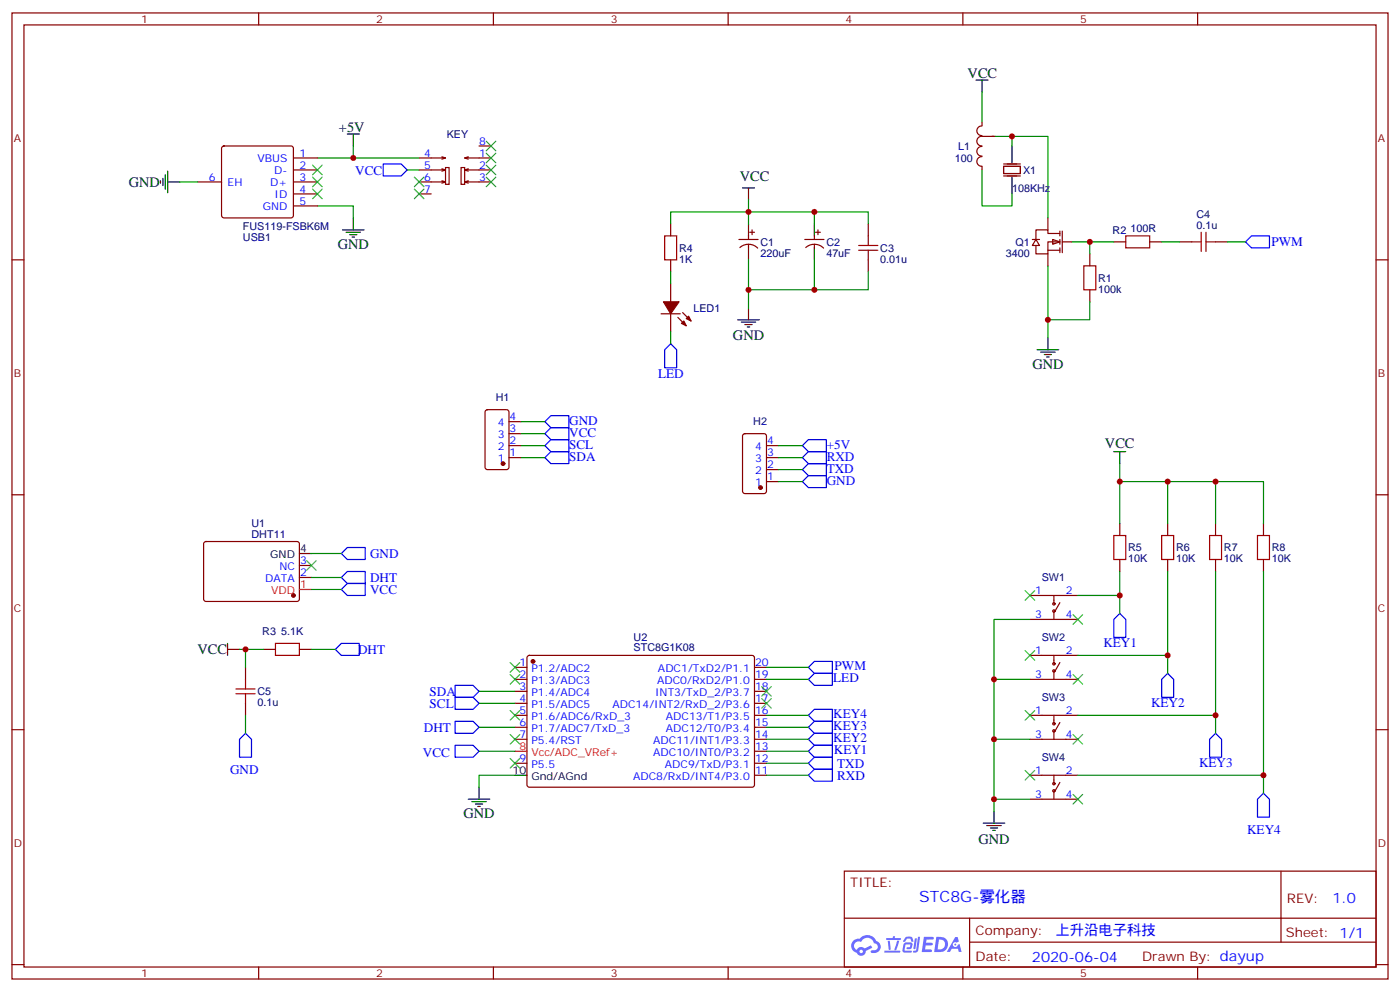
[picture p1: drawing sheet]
<svg xmlns="http://www.w3.org/2000/svg" width="412mm" height="292mm" viewBox="0 0 412 292" stroke-linecap="round" stroke-linejoin="round" font-family="sans-serif">
<g fill="none" stroke="#870000" stroke-width=".35">
<path d="M3.5 3.8h405.4v284.3h-405.4zM7.1 7.3h398.2v277.3h-398.2zM76.2 3.8v3.5M145.3 3.8v3.5M214.5 3.8v3.5M283.6 3.8v3.5M352.8 3.8v3.5M3.5 76.5h3.6M405.3 76.5h3.6M3.5 145.6h3.6M405.3 145.6h3.6M3.5 214.8h3.6"/>
<path d="M405.3 214.8h3.6M248.7 256.4h156.6v28.2h-156.6zM377.3 256.4v20.9M248.7 270.2h156.5M285.6 277.3h119.6M285.6 270.2v14.2M3.5 283.9h3.6M76.2 284.6v3.5M145.3 284.6v3.5M214.5 284.6v3.5M283.6 284.6v3.5M352.8 284.6v3.5"/>
<path d="M405.3 283.9h3.6"/>
</g>
<g fill="#5487ff">
<path d="M272.1 275.7h2.6l.3 .2-.1 .6h-2l-.1 1h1.6l.4 .4-.4 .4h-1.7l-.2 1.1 1.8 .1 .3 .3-.2 .4h-2.9z"/>
<path d="M281.4 275.8h.7l.4 1.3-.7 .3a.74 .74 0 0 0-1.1 .3 .74 .74 0 0 0 .5 1.1 .74 .74 0 0 0 .9-.7l.5-.3 .7 2.4h-.9l-.2-1h-1.9l-.5 1h-.9z"/>
<path d="M269.5 276.2h.6l-.4 2.9a.31 .31 0 0 1-.3 .3 .31 .31 0 0 1-.3-.3z"/>
<path d="M270.4 275.7h.6l-.5 4a.89 .89 0 0 1-.7 .7 .89 .89 0 0 1-.9-.3l1-.5z"/>
<path d="M266.8 275.9l.6-.2 1.2 .1 .5 1.3-.6 .1-.4-.9-1 .1a.95 .95 0 0 1-1 .8l-.1-.2z"/>
<path d="M266.4 277.6l1.8-.2a1.04 1.04 0 0 1 .6 1.1 1.04 1.04 0 0 1-.8 .9h-.7a.29 .29 0 0 1-.3-.4 .29 .29 0 0 1 .3-.2h.7l.2-.8h-1.4l-.4 1.8h1.9a.29 .29 0 0 1 .3 .3 .29 .29 0 0 1-.3 .3h-2l-.4-.3 .2-2.1z"/>
<path d="M260.5 279.8h4.4a.3 .3 0 0 1 .3 .3 .3 .3 0 0 1-.3 .3h-4.3z"/>
<path d="M264.3 276.9h.6l-.5 1.6a1.02 1.02 0 0 1-.7 1.2l-.2-.3z"/>
<path d="M261.5 276.9h.6l.3 2.4-.3 .3-.3-.2z"/>
<path d="M261.1 276.1h1.9l.2-.5h.5l-.1 .5h1.5a.29 .29 0 0 1 .3 .3 .29 .29 0 0 1-.3 .3h-3.9z"/>
<path d="M275.8 275.7l-.6 4.5h1.4a2.27 2.27 0 0 0 2.7-2.3 2.27 2.27 0 0 0-2.7-2.2zM276.6 276.5a1.5 1.5 0 0 1 1.8 1.6 1.5 1.5 0 0 1-1.9 1.3h-.3z"/>
<path d="M251.4 276.9a2.09 2.09 0 0 0 1 3.5 1.37 1.37 0 0 0 1.5 .9 1.37 1.37 0 0 0 1.1-1.4l2-1-.5-.7-1.8 1a1.4 1.4 0 0 0-2.3 .4 1.32 1.32 0 0 1-.6-1.9 1.32 1.32 0 0 1 1.9-.4 2.02 2.02 0 0 1 2-1.3 2.02 2.02 0 0 1 1.8 1.6 1.09 1.09 0 0 1 1.1 1.4 1.09 1.09 0 0 1-1.6 .7 .41 .41 0 0 0-.5 .3 .41 .41 0 0 0 .4 .5 1.89 1.89 0 0 0 2.4-1.2 1.89 1.89 0 0 0-1.2-2.4 2.98 2.98 0 0 0-5-.6l-1 .1zM253.2 280a.52 .52 0 0 1 1 0 .52 .52 0 0 1-1 0z"/>
<circle cx="281.4" cy="278" r=".28"/>
</g>
<path d="M289.3 37.1a1.41 1.41 0 0 0-1.6 1.4 1.41 1.41 0 0 0 1.6 1.4M289.3 35.9v1.1M289.3 43.1a1.41 1.41 0 0 0-1.6 1.4 1.41 1.41 0 0 0 1.6 1.4M289.3 46.1a1.41 1.41 0 0 0-1.6 1.4 1.41 1.41 0 0 0 1.6 1.4M289.3 49v1M293.2 40.1h-3.9a1.41 1.41 0 0 0-1.6 1.4 1.41 1.41 0 0 0 1.6 1.4" fill="none" stroke="#870000" stroke-width=".35"/>
<path d="M287.5 23.6h3.5M289.3 23.6v3.5" fill="none" stroke="#000" stroke-width=".35"/>
<path d="M310.1 70.5l2.1 .7-2.1 .7z" fill="#fff" stroke="#870000" stroke-width=".35"/>
<g fill="none" stroke="#870000" stroke-width=".35">
<path d="M58.2 53.6h7.1M65.5 43.2l.5-.2h19.7l.5 .2 .2 .5v19.7l-.2 .5-.5 .2h-19.7l-.5-.2-.2-.5v-19.7zM86.4 53.6h7.1M86.4 57.1h7.1M86.4 50h7.1M86.4 46.5h7.1M123.5 57.1h3.5M130.2 53.2l1 .4h-7.7M130.2 49.7l1 .3h-7.7M130.2 46.1l1 .4h-7.7M131.2 49.3h1.1v5h-1.1zM131.2 53.6l-1 .3"/>
<path d="M131.2 50l-1 .4M131.2 46.5l-1 .3M135.8 49.3h1.1v5h-1.1zM136.9 53.6l1 .3M136.9 50l1 .4M136.9 46.5l1 .3M137.9 53.2l-1 .4h7.7M137.9 49.7l-1 .3h7.7M137.9 46.1l-1 .4h7.7M141.1 43h3.5M295.6 49h5v2.1h-5zM295.6 51.8h5"/>
<path d="M295.6 48.3h5M86.4 60.6h7.1M197.6 65.9v3.5M197.6 76.5v3.5M217.7 70.5h5.6M217.9 72.9a3.8 3.8 0 0 1 5.3 .1M220.5 69.4v1.1M220.5 71.9v1.1M220.8 68.4h1.4M221.5 67.7v1.4M237.1 70.5h5.6M237.4 72.9a3.8 3.8 0 0 1 5.2 .1"/>
<path d="M239.9 69.4v1.1M239.9 71.9v1.1M240.2 68.4h1.5M240.9 67.7v1.4M255.8 65.9v3.5M255.8 76.5v3.5M304.1 70.5h2.1M305.2 70.5l1 1.7h-2.1zM308.7 73.7h3.5M308.7 64.1v3.6M308.7 74.7v3.5M312.2 68.7h-3.5v-1h-3.5v2.8"/>
<path d="M312.2 71.2h-3.5v3.5h-3.5v-2.5M312.2 68v1.4M312.2 70.5v1.4M312.2 73v1.4M312.9 68v6.4M312.9 71.2h2.8M321 74.7v3.5M328.1 71.2h3.5M338.7 71.2h3.5M347.5 71.2h3.5M358.1 71.2h3.5M194.7 92.4h5.7"/>
<path d="M197.6 83.5v5.3M197.6 92.4v5.2M199.7 93.4l2.4 2.5M201.1 92l2.5 2.5M321 85.3v3.5M143.1 120.8l.5-.2h5.6l.7 .4v16.5l-.4 .7h-5.9l-.7-.4v-16.5zM149.9 134.7h3.6M149.9 131.2h3.6M149.9 127.6h3.6M149.9 124.1h3.6M219 127.8l.4-.2h5.7l.6 .5 .1 16.5-.5 .6-5.9 .1-.6-.5-.1-16.5zM225.8 134.7h3.5"/>
<path d="M225.8 131.2h3.5M225.8 138.2h3.5M60.2 159.6l.5-.2h27.1l.4 .7-.1 16.5-.6 .4h-27.1l-.4-.7v-16.2zM225.8 141.7h3.5M329.8 154.1v3.5M344 154.1v3.5M358.1 154.1v3.5M372.2 154.1v3.5M88.2 170h3.5M88.2 166.4h3.5M303.4 175.3h14.1M310.4 175.3v2.4"/>
<path d="M310.4 179.8v2.5M312.2 177.4l-1.4 2.4M329.8 164.7v3.5M344 164.7v3.5M358.1 164.7v3.5M372.2 164.7v3.5M72.3 196.4v3.6M77.6 191.1h3.5M88.2 191.1h3.5M151.7 196.4h3.5M151.7 200h3.5M155.5 193.1l.4-.2 65.9 .1 .4 .6v37.7l-.7 .4-65.8-.1-.5-.6v-37.4z"/>
<path d="M222.2 196.4h3.6M222.2 200h3.6M303.4 200h14.1M303.4 182.3h14.1M303.4 192.9h14.1M310.4 192.9v2.5M310.4 197.5v2.5M312.2 195l-1.4 2.5M72.3 207v3.5M151.7 203.5h3.5M151.7 207h3.5M151.7 210.5h3.5"/>
<path d="M151.7 214.1h3.5M151.7 217.6h3.5M222.2 203.5h3.6M222.2 207h3.6M222.2 210.5h3.6M222.2 214.1h3.6M222.2 217.6h3.6M303.4 210.5h14.1M303.4 217.6h14.1M310.4 210.5v2.5M310.4 215.1v2.5M312.2 212.7l-1.4 2.4"/>
<path d="M151.7 224.6h3.5M222.2 224.6h3.6M222.2 228.2h3.6M222.2 221.1h3.6M303.4 228.2h14.1M303.4 235.2h14.1M310.4 228.2v2.4M310.4 232.8v2.4M312.2 230.3l-1.4 2.5"/>
<circle cx="310.4" cy="177.7" r=".35"/>
<circle cx="310.4" cy="179.8" r=".35"/>
<circle cx="310.4" cy="197.5" r=".35"/>
<circle cx="310.4" cy="195.4" r=".35"/>
<circle cx="310.4" cy="215.1" r=".35"/>
<circle cx="310.4" cy="213" r=".35"/>
<circle cx="310.4" cy="232.8" r=".35"/>
<circle cx="310.4" cy="230.6" r=".35"/>
</g>
<g fill="none" stroke="#000" stroke-width=".35">
<path d="M102.3 39.4h3.5M104.1 39.4v3.6M47.3 53.2v.7M48 52.5v2.1M48.7 51.4v4.3M49.4 53.6h3.5M49.4 50.4v6.3M218.7 55.3h3.5M220.5 55.3v3.5M298.1 43v4.9M298.1 52.1v5M100.9 67.7h6.3"/>
<path d="M102 68.4h4.2M103 69.1h2.1M103.7 69.8h.7M104.1 64.1v3.6M220.5 65.9v3.5M220.5 73v3.5M239.9 65.9v3.5M239.9 73v3.5M217.3 94.1h6.4M218.4 94.8h4.2M219.4 95.5h2.1M220.1 96.2h.7"/>
<path d="M220.5 90.6v3.5M308.7 99.4v3.5M305.5 102.9h6.4M306.6 103.6h4.2M307.6 104.4h2.1M308.3 105.1h.7M328.1 132.9h3.5M329.8 132.9v3.6M88.2 162.9h3.5M67 191.1h3.6M67 189.4v3.5M137.9 235.2h6.4"/>
<path d="M139 235.9h4.2M140.1 236.6h2.1M140.8 237.3h.7M141.1 231.7v3.5M151.7 228.2h3.5M292.8 238.8v3.5M289.6 242.3h6.4M290.7 243h4.2M291.7 243.7h2.2M292.5 244.4h.7"/>
</g>
<g fill="none" stroke="#008700" stroke-width=".35">
<path d="M289.3 27.1v8.8M52.9 53.6h5.3M104.1 43v3.5h-10.6M104.1 46.5h19.4M119.9 50h3.6M220.5 58.8v7.1M289.3 50v10.6h8.8v-3.5M293.2 40.1h15.5v24M298.1 40.1v2.9M93.5 60.6h10.6v3.5M197.6 65.9v-3.5h42.3v3.5M220.5 76.5v14.1"/>
<path d="M239.9 62.4h15.9v3.5M239.9 76.5v8.8h-19.4M308.7 78.2v21.2M315.7 71.2h5.3v3.5M321 71.2h7.1M342.2 71.2h5.3M361.6 71.2h5.3M197.6 80v3.5M197.6 97.6v3.6M255.8 80v5.3h-15.9M321 88.8v5.3h-12.3M153.5 124.1h7"/>
<path d="M153.5 127.6h7M153.5 131.2h7M153.5 134.7h7M229.3 131.2h7.1M229.3 134.7h7.1M229.3 138.2h7.1M329.8 136.5v17.6M229.3 141.7h7.1M329.8 141.7h14.2v12.4M344 141.7h14.1v12.4M358.1 141.7h14.1v12.4M91.7 162.9h8.8"/>
<path d="M91.7 170h8.8M91.7 173.5h8.8M329.8 168.2v7.1h-12.3M329.8 175.3v5.3M344 168.2v24.7h-26.5M358.1 168.2v42.3h-40.6M372.2 168.2v60h-54.7M70.6 191.1h7M72.3 191.1v5.3M91.7 191.1h7.1M225.8 196.4h12.3M225.8 200h12.3"/>
<path d="M292.8 200h10.6M303.4 182.3h-10.6v56.5M344 192.9v5.3M72.3 210.5v5.3M141.1 203.5h10.6M141.1 207h10.6M141.1 214.1h10.6M225.8 210.5h12.3M225.8 214.1h12.3M225.8 217.6h12.3M292.8 217.6h10.6M358.1 210.5v5.3"/>
<path d="M141.1 221.1h10.6M151.7 228.2h-10.6v3.5M225.8 221.1h12.3M225.8 224.6h12.3M225.8 228.2h12.3M292.8 235.2h10.6M372.2 228.2v5.3"/>
</g>
<g fill="none" stroke="#a10000" stroke-width=".35">
<path d="M195.8 69.4h3.5v7.1h-3.5zM252.9 73.7h5.7M252.9 72.2h5.7M255.8 69.4v2.8M255.8 73.7v2.8M319.3 78.2h3.5v7.1h-3.5zM331.6 69.4h7.1v3.6h-7.1zM351 71.2h2.8M353.8 68.4v5.6M355.2 71.2h2.9M355.2 68.4v5.6M328.1 157.6h3.5v7.1h-3.5z"/>
<path d="M342.2 157.6h3.5v7.1h-3.5zM356.3 157.6h3.5v7.1h-3.5zM370.4 157.6h3.5v7.1h-3.5zM72.3 200v2.8M81.1 189.4h7.1v3.5h-7.1zM69.5 202.8h5.6M69.5 204.2h5.6M72.3 204.2v2.8"/>
</g>
<g fill="none" stroke="#00f" stroke-width=".35">
<path d="M112.9 48.3h5.3l1.7 1.7-1.7 1.8h-5.3zM366.9 71.2l1.8-1.8h5.2v3.6h-5.2zM197.6 101.2l1.7 1.7v5.3h-3.5v-5.3zM160.5 124.1l1.8-1.8h5.3v3.6h-5.3zM160.5 127.6l1.8-1.7h5.3v3.5h-5.3zM160.5 131.2l1.8-1.8h5.3v3.5h-5.3zM160.5 134.7l1.8-1.8h5.3v3.6h-5.3zM236.4 131.2l1.7-1.8h5.3v3.5h-5.3zM236.4 134.7l1.7-1.8h5.3v3.6h-5.3zM236.4 138.2l1.7-1.7h5.3v3.5h-5.3zM236.4 141.7l1.7-1.7h5.3v3.5h-5.3zM100.5 173.5l1.8-1.8h5.3v3.6h-5.3z"/>
<path d="M100.5 162.9l1.8-1.8h5.3v3.6h-5.3zM100.5 170l1.8-1.8h5.3v3.5h-5.3zM98.8 191.1l1.7-1.7h5.3v3.5h-5.3zM238.1 196.4l1.8-1.7h5.3v3.5h-5.3zM238.1 200l1.8-1.8h5.3v3.5h-5.3zM329.8 180.6l1.8 1.7v5.3h-3.5v-5.3zM344 198.2l1.7 1.8v5.2h-3.5v-5.2zM72.3 215.8l1.8 1.8v5.3h-3.5v-5.3zM134.1 219.4h5.2l1.8 1.7-1.8 1.8h-5.2zM134.1 201.7h5.2l1.8 1.8-1.8 1.7h-5.2zM134.1 205.2h5.2l1.8 1.8-1.8 1.8h-5.2zM134.1 212.3h5.2l1.8 1.8-1.8 1.7h-5.2z"/>
<path d="M238.1 214.1l1.8-1.8h5.3v3.5h-5.3zM238.1 210.5l1.8-1.7h5.3v3.5h-5.3zM239.9 215.8h5.3v3.6h-5.3l-1.8-1.8zM358.1 215.8l1.7 1.8v5.3h-3.5v-5.3zM238.1 224.6l1.8-1.7h5.3v3.5h-5.3zM238.1 228.2l1.8-1.8h5.3v3.5h-5.3zM238.1 221.1l1.8-1.7h5.3v3.5h-5.3zM372.2 233.5l1.7 1.7v5.3h-3.5v-5.3z"/>
</g>
<g fill="#870000" stroke="#870000" stroke-width=".35">
<path d="M200.7 95.2l.7-.7 .7 1.4z"/>
<path d="M202.8 93.1l.8 1.4-1.5-.7z"/>
<path d="M195.4 88.8h4.6l-2.4 3.6z"/>
<circle cx="157" cy="194.7" r=".53"/>
<circle cx="86.4" cy="175.3" r=".53"/>
<circle cx="148.2" cy="136.5" r=".53"/>
<circle cx="224" cy="143.5" r=".53"/>
</g>
<path d="M88.2 173.5h3.5M151.7 221.1h3.5" fill="none" stroke="#f00" stroke-width=".35"/>
<g fill="none" stroke="#3c3" stroke-width=".35">
<path d="M92.1 48.6l2.8 2.8M92.1 52.1l2.8 2.9M92.1 55.7l2.8 2.8M94.9 48.6l-2.8 2.8M94.9 52.1l-2.8 2.9M94.9 55.7l-2.8 2.8M122.1 52.1l2.8 2.9M122.1 55.7l2.8 2.8M124.9 52.1l-2.8 2.9M124.9 55.7l-2.8 2.8M143.2 41.6l2.8 2.8M143.2 45.1l2.8 2.8"/>
<path d="M143.2 48.6l2.8 2.8M143.2 52.1l2.8 2.9M146 41.6l-2.8 2.8M146 45.1l-2.8 2.8M146 48.6l-2.8 2.8M146 52.1l-2.8 2.9M90.3 165l2.8 2.9M93.1 165l-2.8 2.9M302 173.8l2.8 2.9M304.8 173.8l-2.8 2.9M150.3 198.5l2.8 2.9M150.3 195l2.8 2.8"/>
<path d="M153.1 198.5l-2.8 2.9M153.1 195l-2.8 2.8M302 191.5l2.8 2.8M304.8 191.5l-2.8 2.8M316.1 180.9l2.8 2.8M316.1 198.5l2.8 2.9M318.9 180.9l-2.8 2.8M318.9 198.5l-2.8 2.9M150.3 209.1l2.8 2.8M150.3 216.2l2.8 2.8M153.1 209.1l-2.8 2.8M153.1 216.2l-2.8 2.8"/>
<path d="M224.4 202.1l2.8 2.8M224.4 205.6l2.8 2.8M227.2 202.1l-2.8 2.8M227.2 205.6l-2.8 2.8M302 209.1l2.8 2.8M304.8 209.1l-2.8 2.8M316.1 216.2l2.8 2.8M318.9 216.2l-2.8 2.8M150.3 223.2l2.8 2.9M153.1 223.2l-2.8 2.9M302 226.8l2.8 2.8M304.8 226.8l-2.8 2.8"/>
<path d="M316.1 233.8l2.8 2.8M318.9 233.8l-2.8 2.8"/>
</g>
<g fill="#c00">
<circle cx="104.1" cy="46.5" r=".88"/>
<circle cx="372.2" cy="228.2" r=".88"/>
<circle cx="358.1" cy="210.5" r=".88"/>
<circle cx="344" cy="192.9" r=".88"/>
<circle cx="329.8" cy="175.3" r=".88"/>
<circle cx="358.1" cy="141.7" r=".88"/>
<circle cx="329.8" cy="141.7" r=".88"/>
<circle cx="292.8" cy="217.6" r=".88"/>
<circle cx="239.9" cy="85.3" r=".88"/>
<circle cx="239.9" cy="62.4" r=".88"/>
<circle cx="308.7" cy="94.1" r=".88"/>
<circle cx="321" cy="71.2" r=".88"/>
<circle cx="220.5" cy="62.4" r=".88"/>
<circle cx="220.5" cy="85.3" r=".88"/>
<circle cx="292.8" cy="200" r=".88"/>
<circle cx="292.8" cy="235.2" r=".88"/>
<circle cx="344" cy="141.7" r=".88"/>
<circle cx="72.3" cy="191.1" r=".88"/>
<circle cx="298.1" cy="40.1" r=".88"/>
</g>
<text font-size="4.6" fill="#00f" x="270.8" y="265.4">STC8G-雾化器</text>
<g font-size="4.2">
<text x="285" y="22.9">VCC</text>
<text x="99.8" y="38.7">+5V</text>
<text x="217.9" y="53.2">VCC</text>
<text x="37.9" y="55">GND</text>
<text x="99.5" y="73.3">GND</text>
<text x="215.9" y="100.1">GND</text>
<text x="304.1" y="108.6">GND</text>
<text x="325.5" y="131.9">VCC</text>
<text x="58.1" y="192.6">VCC</text>
<text x="136.5" y="240.9">GND</text>
<text x="288.2" y="248.4">GND</text>
</g>
<g font-size="4.2" fill="#00f">
<text x="392.5" y="265.7">1.0</text>
<text x="310.9" y="275.2">上升沿电子科技</text>
<text x="304" y="283">2020-06-04</text>
</g>
<g font-size="3.9" fill="#00f">
<text x="104.6" y="51.6">VCC</text>
<text x="374.5" y="72.4">PWM</text>
<text x="193.9" y="111.2">LED</text>
<text x="167.7" y="125">GND</text>
<text x="167.7" y="128.5">VCC</text>
<text x="167.7" y="132">SCL</text>
<text x="167.7" y="135.6">SDA</text>
<text x="243.5" y="132">+5V</text>
<text x="243.5" y="135.6">RXD</text>
<text x="243.5" y="139.1">TXD</text>
<text x="243.5" y="142.6">GND</text>
<text x="109" y="164.2">GND</text>
<text x="109" y="171.2">DHT</text>
<text x="109" y="174.7">VCC</text>
<text x="325" y="190.5">KEY1</text>
<text x="105.5" y="192.4">DHT</text>
<text x="245.8" y="197.3">PWM</text>
<text x="245.5" y="200.8">LED</text>
<text x="126.5" y="204.8">SDA</text>
<text x="126.5" y="208.3">SCL</text>
<text x="339.1" y="208.2">KEY2</text>
<text x="124.9" y="215.3">DHT</text>
<text x="245.5" y="214.8">KEY3</text>
<text x="245.5" y="211.3">KEY4</text>
<text x="245.5" y="218.3">KEY2</text>
<text x="245.6" y="221.8">KEY1</text>
<text x="67.8" y="227.7">GND</text>
<text x="124.6" y="222.7">VCC</text>
<text x="246.6" y="225.9">TXD</text>
<text x="353.2" y="225.8">KEY3</text>
<text x="246.6" y="229.4">RXD</text>
<text x="367.4" y="245.4">KEY4</text>
</g>
<g font-size="3.9" fill="#800">
<text x="250.5" y="261">TITLE:</text>
<text x="379.1" y="265.7">REV:</text>
<text x="287.4" y="275.2">Company:</text>
<text x="378.7" y="275.8">Sheet: 1/1</text>
<text x="287.4" y="282.9">Date:</text>
<text x="336.4" y="282.9">Drawn By: dayup</text>
</g>
<g font-size="3.2" fill="#800">
<text x="41.6" y="6.8">1</text>
<text x="110.8" y="6.8">2</text>
<text x="179.9" y="6.8">3</text>
<text x="249.1" y="6.8">4</text>
<text x="318.2" y="6.8">5</text>
<text x="4.1" y="41.9">A</text>
<text x="405.9" y="41.9">A</text>
<text x="4.1" y="111.1">B</text>
<text x="405.9" y="111.1">B</text>
<text x="4.1" y="180.2">C</text>
<text x="405.9" y="180.2">C</text>
<text x="4.1" y="249.3">D</text>
<text x="405.9" y="249.3">D</text>
<text x="41.6" y="287.6">1</text>
<text x="110.8" y="287.6">2</text>
<text x="179.9" y="287.6">3</text>
<text x="249.1" y="287.6">4</text>
<text x="318.2" y="287.6">5</text>
</g>
<g font-size="3.2" fill="#000080">
<text x="131.6" y="40.6">KEY</text>
<text x="281.2" y="47.7">100</text>
<text x="282.3" y="44.1">L1</text>
<text x="301.4" y="51.1">X1</text>
<text x="298.1" y="56.5">108KHz</text>
<text x="352.4" y="64.1">C4</text>
<text x="71.5" y="67.7">FUS119-FSBK6M</text>
<text x="71.5" y="70.8">USB1</text>
<text x="327.7" y="68.8">R2</text>
<text x="333" y="68.4">100R</text>
<text x="352.4" y="67.3">0.1u</text>
<text x="200" y="77.3">1K</text>
<text x="200" y="74.1">R4</text>
<text x="224" y="75.5">220uF</text>
<text x="224" y="72.3">C1</text>
<text x="243.4" y="75.5">47uF</text>
<text x="243.4" y="72.3">C2</text>
<text x="259.3" y="77.3">0.01u</text>
<text x="259.3" y="74.1">C3</text>
<text x="296.3" y="75.5">3400</text>
<text x="299.2" y="72.3">Q1</text>
<text x="323.5" y="82.9">R1</text>
<text x="323.5" y="86.1">100k</text>
<text x="204.3" y="91.7">LED1</text>
<text x="146.1" y="118.2">H1</text>
<text x="221.9" y="125.2">H2</text>
<text x="74.1" y="155.2">U1</text>
<text x="74.1" y="158.3">DHT11</text>
<text x="332.3" y="165.5">10K</text>
<text x="332.3" y="162.3">R5</text>
<text x="346.4" y="165.5">10K</text>
<text x="346.4" y="162.3">R6</text>
<text x="360.5" y="165.5">10K</text>
<text x="360.5" y="162.3">R7</text>
<text x="374.6" y="165.5">10K</text>
<text x="374.6" y="162.3">R8</text>
<text x="306.9" y="171.1">SW1</text>
<text x="77.3" y="187">R3</text>
<text x="82.8" y="187">5.1K</text>
<text x="186.6" y="191.7">STC8G1K08</text>
<text x="186.6" y="188.6">U2</text>
<text x="306.9" y="188.8">SW2</text>
<text x="75.8" y="207.8">0.1u</text>
<text x="75.9" y="204.7">C5</text>
<text x="306.9" y="206.4">SW3</text>
<text x="306.9" y="224.1">SW4</text>
</g>
<g font-size="3.2" fill="#00f">
<text x="75.8" y="47.6">VBUS</text>
<text x="88.2" y="46.1">1</text>
<text x="125" y="46.1">4</text>
<text x="141.1" y="46.1">1</text>
<text x="141.1" y="42.6">8</text>
<text x="61.5" y="53.2">6</text>
<text x="80.8" y="51.1">D-</text>
<text x="88.2" y="53.2">3</text>
<text x="88.2" y="49.7">2</text>
<text x="125" y="49.7">5</text>
<text x="125" y="53.2">6</text>
<text x="141.1" y="49.7">2</text>
<text x="141.1" y="53.2">3</text>
<text x="67" y="54.6">EH</text>
<text x="79.6" y="54.6">D+</text>
<text x="80.9" y="58.1">ID</text>
<text x="88.2" y="56.7">4</text>
<text x="125" y="56.7">7</text>
<text x="77.4" y="61.7">GND</text>
<text x="88.2" y="60.3">5</text>
<text x="146.6" y="125.5">4</text>
<text x="150.1" y="123.8">4</text>
<text x="146.6" y="129">3</text>
<text x="150.1" y="130.8">2</text>
<text x="150.1" y="127.3">3</text>
<text x="226" y="130.8">4</text>
<text x="146.6" y="136.1">1</text>
<text x="146.6" y="132.6">2</text>
<text x="150.1" y="134.3">1</text>
<text x="222.5" y="136.1">3</text>
<text x="222.5" y="132.6">4</text>
<text x="226" y="137.9">2</text>
<text x="226" y="134.3">3</text>
<text x="222.5" y="143.2">1</text>
<text x="222.5" y="139.6">2</text>
<text x="226" y="141.4">1</text>
<text x="82.3" y="167.9">NC</text>
<text x="88.4" y="166.1">3</text>
<text x="78.2" y="171.4">DATA</text>
<text x="88.4" y="169.6">2</text>
<text x="304.9" y="174.9">1</text>
<text x="314" y="174.9">2</text>
<text x="304.9" y="182">3</text>
<text x="314" y="182">4</text>
<text x="153" y="196.1">1</text>
<text x="156.5" y="197.8">P1.2/ADC2</text>
<text x="193.8" y="197.8">ADC1/TxD2/P1.1</text>
<text x="222.4" y="196.1">20</text>
<text x="304.9" y="192.5">1</text>
<text x="314" y="192.5">2</text>
<text x="153" y="199.6">2</text>
<text x="153" y="203.1">3</text>
<text x="156.5" y="201.4">P1.3/ADC3</text>
<text x="193.6" y="201.4">ADC0/RxD2/P1.0</text>
<text x="222.4" y="203.1">18</text>
<text x="222.4" y="199.6">19</text>
<text x="304.9" y="199.6">3</text>
<text x="314" y="199.6">4</text>
<text x="153" y="206.7">4</text>
<text x="156.5" y="204.9">P1.4/ADC4</text>
<text x="156.5" y="208.4">P1.5/ADC5</text>
<text x="180.4" y="208.4">ADC14/INT2/RxD_2/P3.6</text>
<text x="193" y="204.9">INT3/TxD_2/P3.7</text>
<text x="222.4" y="206.7">17</text>
<text x="153" y="210.2">5</text>
<text x="153" y="213.7">6</text>
<text x="156.5" y="211.9">P1.6/ADC6/RxD_3</text>
<text x="156.5" y="215.5">P1.7/ADC7/TxD_3</text>
<text x="196.1" y="215.5">ADC12/T0/P3.4</text>
<text x="196.1" y="211.9">ADC13/T1/P3.5</text>
<text x="222.4" y="213.7">15</text>
<text x="222.4" y="210.2">16</text>
<text x="304.9" y="210.2">1</text>
<text x="314" y="210.2">2</text>
<text x="153" y="217.2">7</text>
<text x="156.5" y="219">P5.4/RST</text>
<text x="192.4" y="219">ADC11/INT1/P3.3</text>
<text x="222.4" y="220.8">13</text>
<text x="222.4" y="217.2">14</text>
<text x="304.9" y="217.2">3</text>
<text x="314" y="217.2">4</text>
<text x="153" y="224.3">9</text>
<text x="156.5" y="226.1">P5.5</text>
<text x="192.4" y="222.5">ADC10/INT0/P3.2</text>
<text x="195.8" y="226.1">ADC9/TxD/P3.1</text>
<text x="222.4" y="227.8">11</text>
<text x="222.4" y="224.3">12</text>
<text x="304.9" y="227.8">1</text>
<text x="314" y="227.8">2</text>
<text x="186.5" y="229.6">ADC8/RxD/INT4/P3.0</text>
<text x="304.9" y="234.9">3</text>
<text x="314" y="234.9">4</text>
</g>
<g font-size="3.2">
<text x="79.6" y="164.3">GND</text>
<text x="88.4" y="162.6">4</text>
<text x="151" y="227.8">10</text>
<text x="156.5" y="229.6">Gnd/AGnd</text>
</g>
<g font-size="3.2" fill="#f00">
<text x="88.4" y="173.1">1</text>
<text x="79.8" y="174.9">VDD</text>
<text x="153" y="220.8">8</text>
<text x="156.5" y="222.5">Vcc/ADC_VRef+</text>
</g>
</svg>
